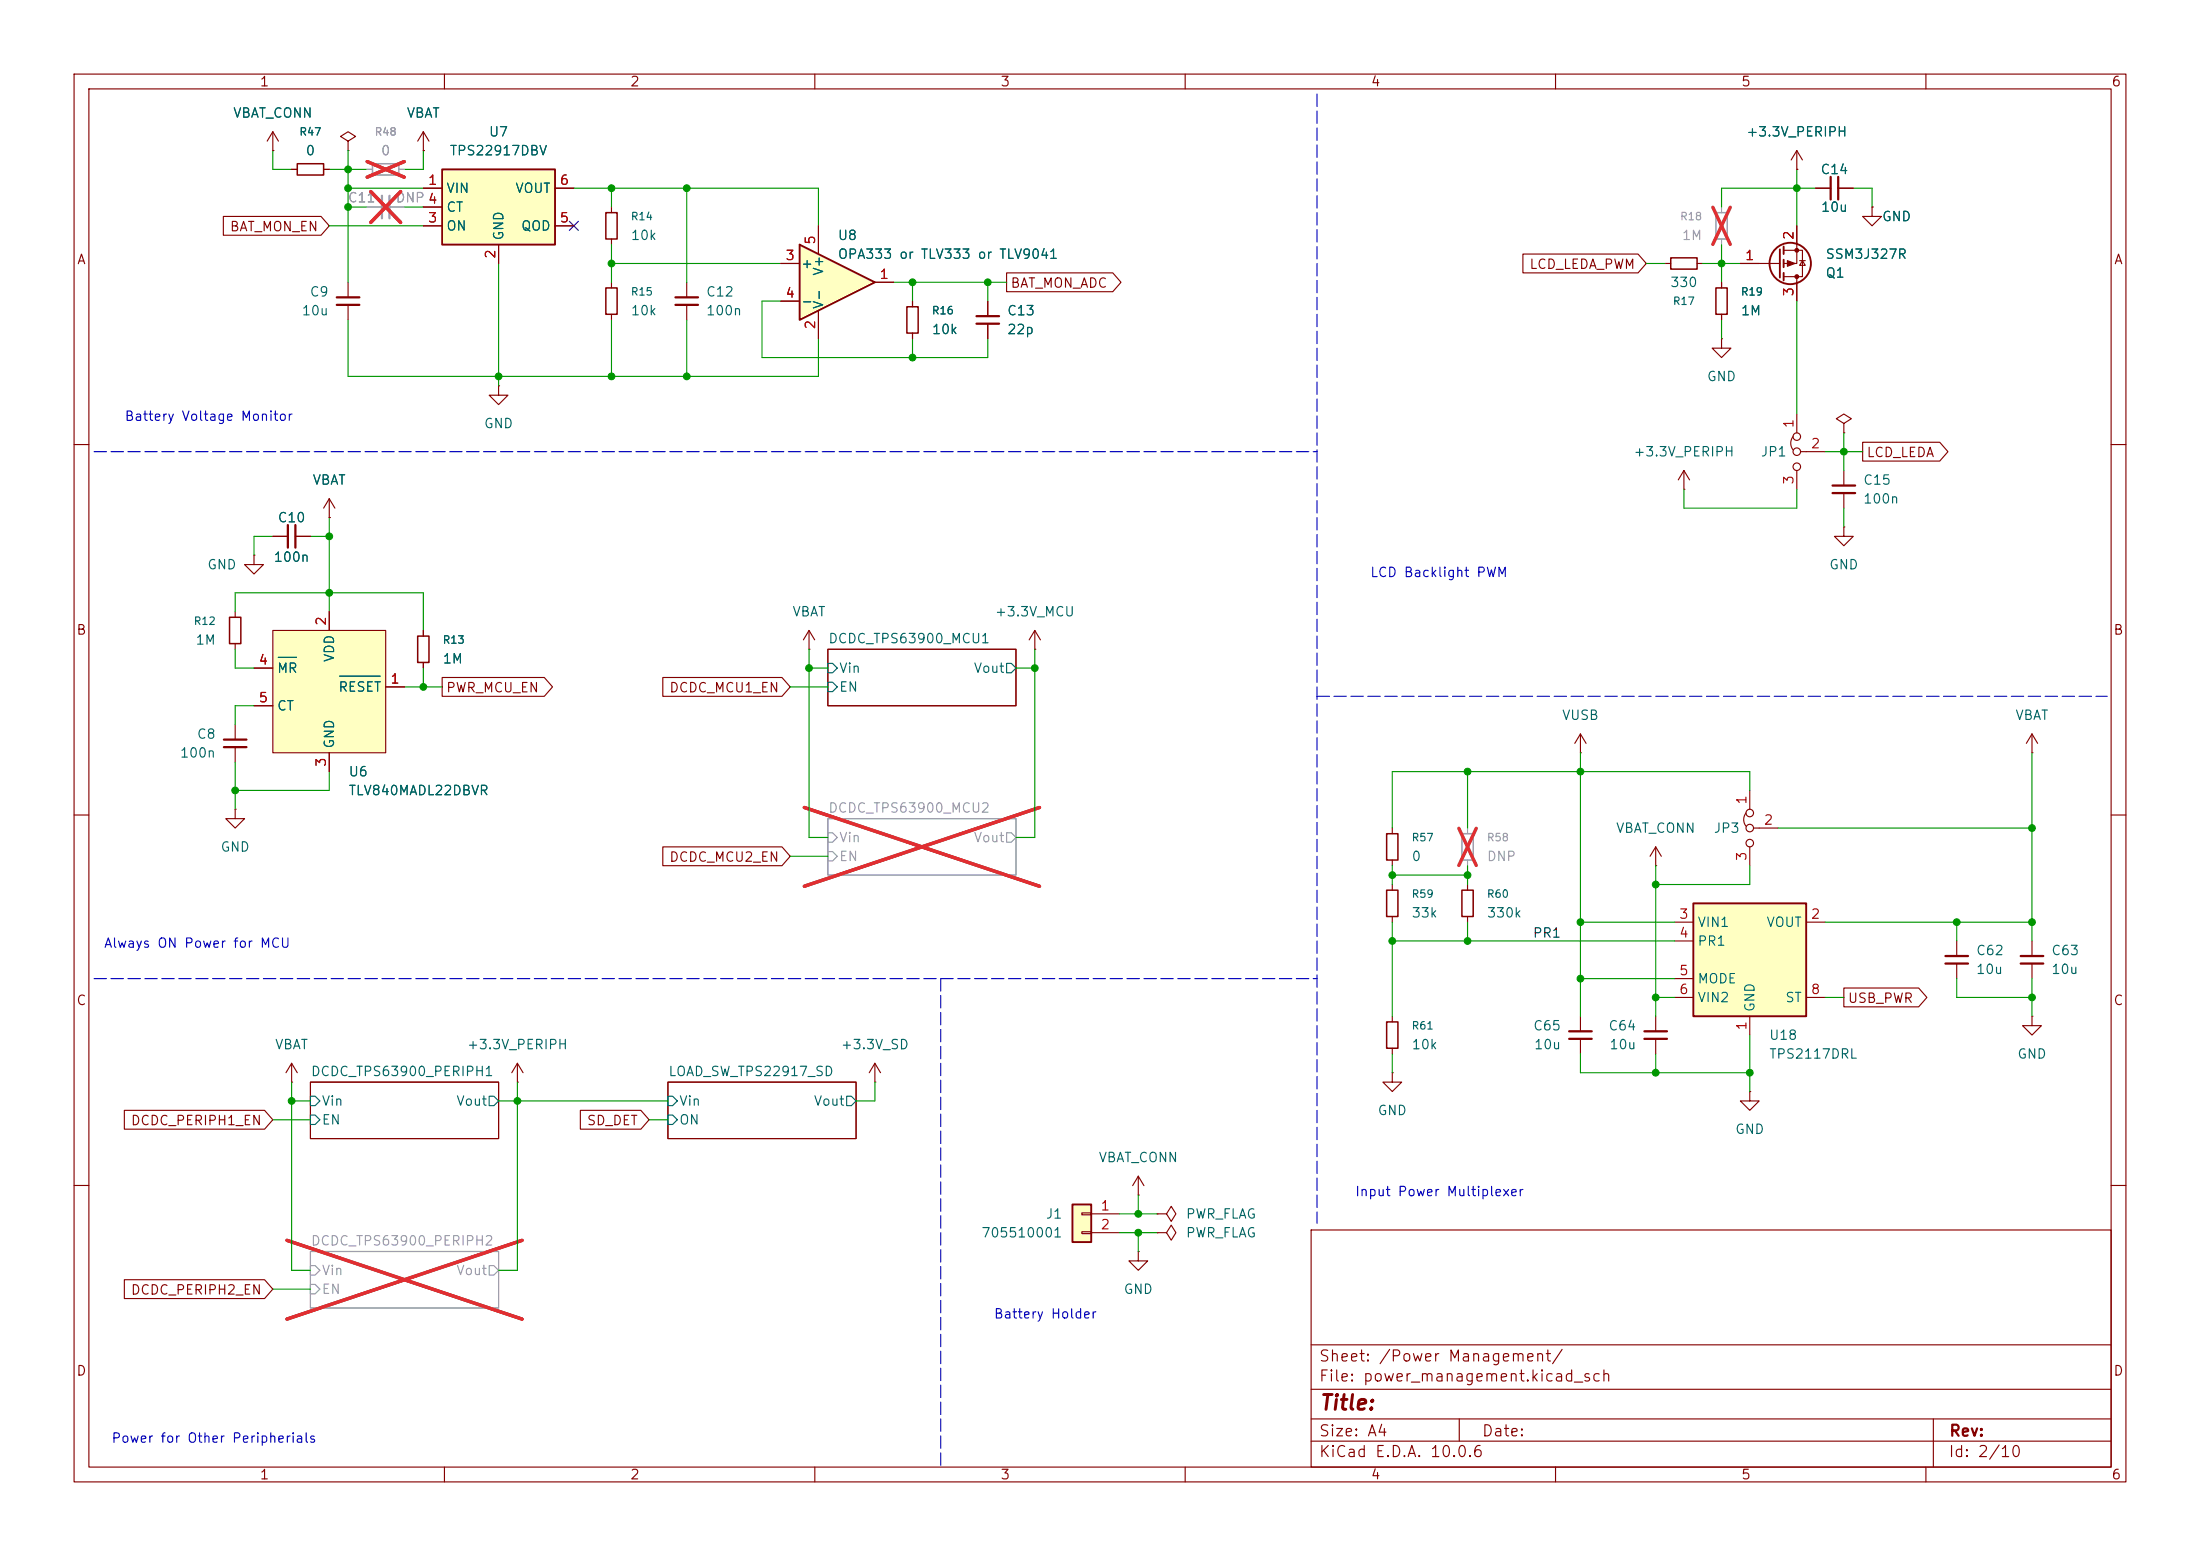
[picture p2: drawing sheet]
<svg xmlns="http://www.w3.org/2000/svg" width="297mm" height="210mm" viewBox="0 0 297 210" stroke-linecap="round" stroke-linejoin="round" font-family="sans-serif">
<g fill="none" stroke="#840000" stroke-width=".15">
<path d="M10 10h277v190h-277zM12 12h273v186h-273zM60 10v2M110 10v2M160 10v2M210 10v2M260 10v2M47 38.1v2M47 41.1v2.1M248.9 57.2l1-.7-1-.6-1 .6 1 .7v1.2M248.9 58.4h.1M10 60h2"/>
<path d="M285 60h2M111.8 87.6h25.4v7.7h-25.4zM10 110h2M285 110h2M41.9 146.1h25.4v7.6h-25.4zM90.2 146.1h25.4v7.6h-25.4zM10 160h2M177 166h108v32h-108zM285 160h2M60 198v2M110 198v2M160 198v2"/>
<path d="M177 194.5h108M177 191.5h108M177 187.5h108M177 181.5h108M197 191.5v3M210 198v2M260 198v2M261 191.5v6.5"/>
</g>
<path d="M111.8 110.5h25.4v7.6h-25.4zM41.9 168.9h25.4v7.6h-25.4z" fill="none" stroke="#a1a1a1" stroke-width=".15"/>
<path d="M108.6 109l31.7 10.6M140.3 109l-31.7 10.6M38.7 167.4l31.8 10.6M70.5 167.4l-31.8 10.6" fill="none" stroke="#e12e31" stroke-width=".46"/>
<path d="M111.8 92.1h.6l.6 .6-.6 .6h-.6zM111.8 89.5h.6l.6 .7-.6 .6h-.6zM135.9 89.5h.6l.7 .7-.7 .6h-.6zM41.9 150.5h.6l.7 .6-.7 .7h-.6zM41.9 148h.6l.7 .6-.7 .6h-.6zM66 148h.7l.6 .6-.6 .6h-.7zM90.2 148h.6l.6 .6-.6 .6h-.6zM90.2 150.5h.6l.6 .6-.6 .7h-.6zM114.3 148h.6l.7 .6-.7 .6h-.6z" fill="none" stroke="#006464" stroke-width=".15"/>
<path d="M111.8 114.9h.6l.6 .7-.6 .6h-.6zM111.8 112.4h.6l.6 .6-.6 .7h-.6zM135.9 112.4h.6l.7 .6-.7 .7h-.6zM41.9 173.4h.6l.7 .6-.7 .6h-.6zM41.9 170.8h.6l.7 .7-.7 .6h-.6zM66 170.8h.7l.6 .7-.6 .6h-.7z" fill="none" stroke="#989898" stroke-width=".15"/>
<path d="M45.5 40.1h3M45.5 41.1h3" fill="none" stroke="#840000" stroke-width=".3"/>
<path d="M107.9 33l10.2 5.1-10.2 5.1z" fill="#ffffc2"/>
<g fill="none" stroke="#840000" stroke-width=".25">
<path d="M107.9 33l10.2 5.1-10.2 5.1zM240.3 33.7v3.8M240.8 33.3v1M240.8 35.1v1M240.8 36.8v1"/>
<circle cx="241.7" cy="35.6" r="2.79"/>
</g>
<g fill="none" stroke="#840000" stroke-width=".15">
<path d="M47 19.1l1-.7-1-.6-1 .6 1 .7v1.2M39.4 22.9h.7M43.7 22.9h.7M47 20.3h.1M105.4 35.6h2.5M110.5 30.5v3.8M118.1 38.1h2.5M224.8 35.6h.8M229.1 35.6h.8M232.4 38.1v.8M234.9 35.6h5.4M240.8 33.8h2.5v3.5h-2.5"/>
<path d="M242.6 22.9h.1M242.6 30.5v5.1h-1.8M242.6 20.3l-.8 1.3M242.6 20.3l.7 1.3M242.6 20.3v2.6M242.6 37.3v3.3M243 35.2h.7M243.3 35.2l.4 .6h-.7zM245.1 25.4h2M248.2 25.4h2M252.7 27.9v1.3h1.3l-1.3 1.3-1.2-1.3h1.2M252.7 27.9h.1"/>
<path d="M105.4 40.6h2.5M110.5 41.9v3.8M232.4 45.7v1.3h1.3l-1.3 1.3-1.3-1.3h1.3M232.4 45.7h.1M232.4 42.4v.8M242.1 58.9a1.44 1.44 0 0 0 0 1.8M242.6 55.9v2.5M44.4 69.9h.1M44.4 67.3l-.7 1.3M44.4 67.3l.8 1.3M44.4 67.3v2.6M227.3 66h.1"/>
<path d="M227.3 63.5l-.7 1.3M227.3 63.5l.8 1.3M227.3 63.5v2.5M242.6 63.5v2.5M243.1 61h3.3M248.9 71.1v1.3h1.3l-1.3 1.3-1.3-1.3h1.3M248.9 71.1h.1M248.9 63.5v2M248.9 66.5v2.1M139.7 87.6h.1M139.7 85.1l-.8 1.3M139.7 85.1l.8 1.3"/>
<path d="M139.7 85.1v2.5M188 111.8v.7M188 116.1v.7M188 119.4v.7M223.5 116.8h.1M223.5 114.3l-.7 1.3M223.5 114.3l.8 1.3M223.5 114.3v2.5M188 123.7v.8M188 137.2v.7M118.1 146.1h.1M118.1 143.5l-.8 1.3"/>
<path d="M118.1 143.5l.8 1.3M118.1 143.5v2.6M153.7 158.8l-.8 1.2M153.7 158.8l.7 1.2M153.7 158.8v2.5M188 144.8v1.3h1.2l-1.2 1.2-1.3-1.2h1.3M188 144.8h.1M188 141.5v.7M153.7 161.3h.1M153.7 168.9v1.3h1.2l-1.2 1.3-1.3-1.3h1.3M153.7 168.9h.1M156.2 163.8h1.3l.6-1 .6 1-.6 1-.6-1"/>
<path d="M156.2 163.8h.1M156.2 166.4h1.3l.6-1 .6 1-.6 1-.6-1M156.2 166.4h.1"/>
<circle cx="242.6" cy="58.9" r=".51"/>
<circle cx="242.6" cy="63" r=".51"/>
<circle cx="242.6" cy="61" r=".51"/>
</g>
<path d="M50.3 22.1h3.5v1.5h-3.5zM231.6 28.7h1.6v3.6h-1.6z" fill="none" stroke="#a1a1a1" stroke-width=".2"/>
<path d="M49.5 22.9h.8M49.5 27.9h2.1M52.6 27.9h2M53.8 22.9h.8M232.4 27.9v.8M232.4 32.3v.7" fill="none" stroke="#a1a1a1" stroke-width=".15"/>
<path d="M49.6 21.8l5 2.1M50.1 25.9l4 4.1M54.1 25.9l-4 4.1M54.6 21.8l-5 2.1M231.2 28l2.4 5M233.6 28l-2.4 5" fill="none" stroke="#e12e31" stroke-width=".46"/>
<path d="M247.1 23.9v3M248.2 23.9v3M247.4 65.5h3M247.4 66.5h3" fill="none" stroke="#840000" stroke-width=".3"/>
<path d="M40.1 22.1h3.6v1.5h-3.6zM225.6 34.8h3.5v1.5h-3.5zM231.6 38.9h1.6v3.5h-1.6zM187.2 112.5h1.5v3.6h-1.5zM187.2 120.1h1.5v3.6h-1.5zM187.2 137.9h1.5v3.6h-1.5z" fill="none" stroke="#840000" stroke-width=".2"/>
<g fill="#840000" stroke="#840000" stroke-width=".15">
<path d="M241.3 35.2l1 .4-1 .3z"/>
<circle cx="242.6" cy="37.3" r=".25"/>
<circle cx="242.6" cy="33.8" r=".25"/>
</g>
<path d="M51.6 26.4v3.1M52.6 26.4v3.1" fill="none" stroke="#a1a1a1" stroke-width=".3"/>
<path d="M144.8 162.6h2.5v5h-2.5z" fill="#ffffc2"/>
<path d="M144.8 162.6h2.5v5h-2.5z" fill="none" stroke="#840000" stroke-width=".25"/>
<g fill="none" stroke="#840000" stroke-width=".15">
<path d="M82.5 27.9v.8M82.5 32.3v.7M82.5 38.1v.8M92.7 38.1v2M67.3 52.1v1.2h1.3l-1.3 1.3-1.3-1.3h1.3M67.3 52.1h.1M82.5 42.4v.8M92.7 41.1v2.1M34.3 74.9v1.3h1.3l-1.3 1.3-1.3-1.3h1.3M34.3 74.9h.1M31.7 82.6v.7M31.7 86.9v.7"/>
<path d="M57.1 85.1v.8M57.1 89.4v.8M198.1 119.4v.7M198.1 123.7v.8M146 163.7h1.3v.3h-1.3zM146 166.2h1.3v.3h-1.3zM147.3 163.8h3.8M147.3 166.4h3.8"/>
</g>
<path d="M81.8 28.7h1.5v3.6h-1.5zM81.8 38.9h1.5v3.5h-1.5zM31 83.3h1.5v3.6h-1.5zM56.4 85.9h1.5v3.5h-1.5zM197.4 120.1h1.5v3.6h-1.5z" fill="none" stroke="#840000" stroke-width=".2"/>
<path d="M197.4 112.5h1.5v3.6h-1.5z" fill="none" stroke="#a1a1a1" stroke-width=".2"/>
<path d="M198.1 111.8v.7M198.1 116.1v.7" fill="none" stroke="#a1a1a1" stroke-width=".15"/>
<path d="M196.9 111.8l2.4 5M199.3 111.8l-2.4 5" fill="none" stroke="#e12e31" stroke-width=".46"/>
<path d="M91.2 40.1h3M91.2 41.1h3" fill="none" stroke="#840000" stroke-width=".3"/>
<path d="M36.8 85.1h15.3v16.5h-15.3z" fill="#ffffc2"/>
<g fill="none" stroke="#840000" stroke-width=".15">
<path d="M36.8 17.8l-.7 1.3M36.8 17.8l.8 1.3M36.8 17.8v2.5M57.1 17.8l-.7 1.3M57.1 17.8l.8 1.3M57.1 17.8v2.5M36.8 20.3h.1M57.1 20.3h.1M34.3 90.2h2.5M34.3 95.3h2.5M36.8 85.1h15.3v16.5h-15.3zM44.4 82.6v2.5"/>
<path d="M52.1 92.7h2.5M44.4 101.6v2.5"/>
</g>
<path d="M37.6 88.7h2.4M45.8 91.3h5.5" fill="none" stroke="#006464" stroke-width=".15"/>
<path d="M59.7 22.9h15.2v10.1h-15.2z" fill="#ffffc2"/>
<path d="M59.7 22.9h15.2v10.1h-15.2z" fill="none" stroke="#840000" stroke-width=".25"/>
<g fill="none" stroke="#840000" stroke-width=".15">
<path d="M57.1 25.4h2.6M57.1 30.5h2.6M57.1 27.9h2.6M67.3 33v2.6M74.9 25.4h2.6M74.9 30.5h2.6M133.3 40.6v2.1M133.3 43.7v2M36.8 72.4h2.1M39.9 72.4h2M31.7 97.8v2M31.7 109.2v1.3h1.3l-1.3 1.3-1.2-1.3h1.2"/>
<path d="M31.7 109.2h.1M31.7 100.8v2.1M213.4 137.2v2M264.2 127v2M264.2 130v2.1M274.3 137.2v1.2h1.3l-1.3 1.3-1.3-1.3h1.3M274.3 137.2h.1M274.3 127v2M274.3 130v2.1M39.4 146.1h.1M39.4 143.5l-.8 1.3M39.4 143.5l.7 1.3"/>
<path d="M39.4 143.5v2.6M69.8 146.1h.1M69.8 143.5l-.7 1.3M69.8 143.5l.8 1.3M69.8 143.5v2.6M213.4 140.2v2"/>
</g>
<path d="M131.8 42.7h3.1M131.8 43.7h3.1M38.9 70.9v3M39.9 70.9v3M30.2 99.8h3.1M30.2 100.8h3.1M211.8 139.2h3.1M262.6 129h3.1M262.6 130h3.1M272.8 129h3M272.8 130h3M211.8 140.2h3.1" fill="none" stroke="#840000" stroke-width=".3"/>
<path d="M228.6 121.9h15.2v15.3h-15.2z" fill="#ffffc2"/>
<path d="M228.6 121.9h15.2v15.3h-15.2z" fill="none" stroke="#840000" stroke-width=".25"/>
<g fill="none" stroke="#840000" stroke-width=".15">
<path d="M30.2 29.2h13.1l1.1 1.3-1.1 1.3h-13.1zM36.8 20.3h.1M39.4 22.9h.7M43.7 22.9h.7M57.1 20.3h.1M57.1 25.4h2.6M57.1 30.5h2.6M57.1 27.9h2.6M67.3 33v2.6M74.9 25.4h2.6M74.9 30.5h2.6M105.4 35.6h2.5"/>
<path d="M110.5 30.5v3.8M118.1 38.1h2.5M135.9 36.8h14.3l1.1 1.3-1.1 1.3h-14.3zM205.6 34.3h15.5l1.1 1.3-1.1 1.2h-15.5zM232.4 38.1v.8M234.9 35.6h2.6M242.6 22.9h.1M242.6 30.5v2.5M242.6 38.1v2.5M245.1 25.4h2M248.2 25.4h2M252.7 27.9h.1"/>
<path d="M105.4 40.6h2.5M110.5 41.9v3.8M123.2 40.6v.8M123.2 45v.7M133.3 40.6v2.1M133.3 43.7v2M232.4 42.4v.8M251.5 59.7h10.4l1.1 1.3-1.1 1.2h-10.4zM36.8 72.4h2.1M39.9 72.4h2M44.4 69.9h.1M34.3 90.2h2.5"/>
<path d="M34.3 95.3h2.5M44.4 82.6v2.5M52.1 92.7h2.5M57.1 85.1v.8M57.1 89.4v.8M59.7 91.4h13.8l1.1 1.3-1.1 1.3h-13.8zM89.5 91.4h16.1l1.1 1.3-1.1 1.3h-16.1zM109.2 87.6h.1M109.2 85.1l-.7 1.3M109.2 85.1l.8 1.3M109.2 85.1v2.5M213.4 99.1l-.8 1.2"/>
<path d="M213.4 99.1l.7 1.2M213.4 99.1v2.5M274.3 99.1l-.7 1.2M274.3 99.1l.8 1.2M274.3 99.1v2.5M44.4 101.6v2.5M89.5 114.3h16.1l1.1 1.3-1.1 1.2h-16.1zM213.4 101.6h.1M235.7 109.7a1.44 1.44 0 0 0 0 1.8M236.2 106.7v2.5M236.2 114.3v2.5M236.7 111.8h3.3"/>
<path d="M274.3 101.6h.1M223.5 137.2v2M226.1 124.5h2.5M226.1 127h2.5M226.1 132.1h2.5M226.1 134.6h2.5M236.2 137.2v2.5M243.8 124.5h2.6M243.8 134.6h2.6M248.9 133.3h10.1l1.1 1.3-1.1 1.3h-10.1zM16.8 149.9h18.9l1.1 1.2-1.1 1.3h-18.9zM78.4 149.9h8.1l1.1 1.2-1.1 1.3h-8.1z"/>
<path d="M223.5 140.2v2M236.2 147.3v1.3h1.3l-1.3 1.3-1.3-1.3h1.3M236.2 147.3h.1M16.8 172.7h18.9l1.1 1.3-1.1 1.3h-18.9z"/>
<circle cx="236.2" cy="111.8" r=".51"/>
<circle cx="236.2" cy="109.7" r=".51"/>
<circle cx="236.2" cy="113.8" r=".51"/>
</g>
<path d="M122.4 41.4h1.6v3.6h-1.6z" fill="none" stroke="#840000" stroke-width=".2"/>
<path d="M222 139.2h3M222 140.2h3" fill="none" stroke="#840000" stroke-width=".3"/>
<path d="M177.8 12.7v152.4M12.7 61h165.1M177.8 94h106.7M12.7 132.1h165.1M127 132.1v66" fill="none" stroke="#0000c2" stroke-width=".15" stroke-dasharray="1.7 .6"/>
<g fill="none" stroke="#009600" stroke-width=".15">
<path d="M36.8 20.3v2.6h2.6M44.4 22.9h5.1M44.4 30.5h12.7M47 25.4h10.1M47 20.3v17.8M47 27.9h2.5M54.6 27.9h2.5M57.1 20.3v2.6h-2.5M67.3 35.6v16.5M77.5 25.4h33v5.1M82.5 35.6h22.9M82.5 25.4v2.5"/>
<path d="M82.5 33v5.1M92.7 25.4v12.7M120.6 38.1h15.3M123.2 38.1v2.5M133.3 38.1v2.5M222.2 35.6h2.6M229.9 35.6h5M232.4 33v5.1M242.6 22.9v7.6M245.1 25.4h-12.7v2.5M250.2 25.4h2.5v2.5M47 43.2v7.6h63.5v-5.1"/>
<path d="M82.5 43.2v7.6M92.7 43.2v7.6M105.4 40.6h-2.5v7.7h30.4v-2.6M123.2 45.7v2.6M232.4 43.2v2.5M242.6 40.6v15.3M248.9 58.4v5.1M36.8 72.4h-2.5v2.5M41.9 72.4h2.5M44.4 69.9v12.7M227.3 66v2.6h15.3v-2.6M246.4 61h5.1"/>
<path d="M248.9 68.6v2.5M31.7 82.6v-2.6h25.4v5.1M31.7 87.6v2.6h2.6M34.3 95.3h-2.6v2.5M54.6 92.7h5.1M57.1 90.2v2.5M106.7 92.7h5.1M109.2 87.6v25.4h2.6M109.2 90.2h2.6M137.2 90.2h2.5M139.7 87.6v25.4h-2.5M31.7 102.9v6.3"/>
<path d="M44.4 104.1v2.6h-12.7M106.7 115.6h5.1M188 116.8v2.6M188 118.1h10.1M198.1 104.1v7.7M198.1 116.8v2.6M213.4 101.6v35.6M223.5 116.8v20.4M236.2 106.7v-2.6h-48.2v7.7M236.2 116.8v2.6h-12.7M240 111.8h34.3M274.3 101.6v25.4"/>
<path d="M188 124.5v12.7M188 127h38.1M198.1 124.5v2.5M213.4 124.5h12.7M213.4 132.1h12.7M223.5 134.6h2.6M236.2 139.7v7.6M246.4 134.6h2.5M246.4 124.5h27.9M264.2 132.1v2.5h10.1M264.2 124.5v2.5M274.3 132.1v5.1"/>
<path d="M36.8 151.1h5.1M39.4 146.1v25.4h2.5M39.4 148.6h2.5M67.3 148.6h22.9M69.8 146.1v25.4h-2.5M87.6 151.1h2.6M118.1 146.1v2.5h-2.5M188 142.2v2.6M213.4 142.2v2.6h22.8M223.5 142.2v2.6M36.8 174h5.1M151.1 166.4h5.1"/>
<path d="M151.1 163.8h5.1M153.7 161.3v2.5M153.7 166.4v2.5"/>
</g>
<path d="M76.9 29.9l1.2 1.2M78.1 29.9l-1.2 1.2" fill="none" stroke="#000084" stroke-width=".15"/>
<path d="M49.5 27.9h2.1M49.5 22.9h.8M52.6 27.9h2M53.8 22.9h.8" fill="none" stroke="#a1a1a1" stroke-width=".15"/>
<path d="M49.6 21.8l5 2.1M50.1 25.9l4 4.1M54.1 25.9l-4 4.1M54.6 21.8l-5 2.1" fill="none" stroke="#e12e31" stroke-width=".46"/>
<path d="M37.6 88.7h2.4M45.8 91.3h5.5" fill="none" stroke="#006464" stroke-width=".15"/>
<g fill="#009600" stroke="#009600" stroke-width=".14">
<circle cx="39.4" cy="148.6" r=".46"/>
<circle cx="31.7" cy="106.7" r=".46"/>
<circle cx="57.1" cy="92.7" r=".46"/>
<circle cx="69.8" cy="148.6" r=".46"/>
<circle cx="139.7" cy="90.2" r=".46"/>
<circle cx="123.2" cy="48.3" r=".46"/>
<circle cx="123.2" cy="38.1" r=".46"/>
<circle cx="133.3" cy="38.1" r=".46"/>
<circle cx="47" cy="22.9" r=".46"/>
<circle cx="47" cy="25.4" r=".46"/>
<circle cx="47" cy="27.9" r=".46"/>
<circle cx="44.4" cy="72.4" r=".46"/>
<circle cx="109.2" cy="90.2" r=".46"/>
<circle cx="44.4" cy="80" r=".46"/>
<circle cx="67.3" cy="50.8" r=".46"/>
<circle cx="82.5" cy="50.8" r=".46"/>
<circle cx="92.7" cy="50.8" r=".46"/>
<circle cx="92.7" cy="25.4" r=".46"/>
<circle cx="82.5" cy="35.6" r=".46"/>
<circle cx="82.5" cy="25.4" r=".46"/>
<circle cx="188" cy="127" r=".46"/>
<circle cx="198.1" cy="127" r=".46"/>
<circle cx="153.7" cy="163.8" r=".46"/>
<circle cx="153.7" cy="166.4" r=".46"/>
<circle cx="188" cy="118.1" r=".46"/>
<circle cx="213.4" cy="124.5" r=".46"/>
<circle cx="198.1" cy="118.1" r=".46"/>
<circle cx="213.4" cy="104.1" r=".46"/>
<circle cx="198.1" cy="104.1" r=".46"/>
<circle cx="248.9" cy="61" r=".46"/>
<circle cx="232.4" cy="35.6" r=".46"/>
<circle cx="242.6" cy="25.4" r=".46"/>
<circle cx="223.5" cy="119.4" r=".46"/>
<circle cx="223.5" cy="144.8" r=".46"/>
<circle cx="223.5" cy="134.6" r=".46"/>
<circle cx="213.4" cy="132.1" r=".46"/>
<circle cx="236.2" cy="144.8" r=".46"/>
<circle cx="264.2" cy="124.5" r=".46"/>
<circle cx="274.3" cy="124.5" r=".46"/>
<circle cx="274.3" cy="111.8" r=".46"/>
<circle cx="274.3" cy="134.6" r=".46"/>
</g>
<text font-size="2" fill="#840000" x="178" y="190.8">Title:</text>
<g font-size="1.5" fill="#840000">
<text x="178" y="184.1">Sheet: /Power Management/</text>
<text x="178" y="186.8">File: power_management.kicad_sch</text>
<text x="178" y="197">KiCad E.D.A. 10.0.6</text>
<text x="178" y="194.2">Size: A4</text>
<text x="200" y="194.2">Date:</text>
<text x="263" y="197">Id: 2/10</text>
<text x="263" y="194.2">Rev:</text>
</g>
<g font-size="1.3" fill="#840000">
<text x="35" y="12">1</text>
<text x="85" y="12">2</text>
<text x="135" y="12">3</text>
<text x="185" y="12">4</text>
<text x="235" y="12">5</text>
<text x="285" y="12">6</text>
<text x="10.3" y="36">A</text>
<text x="30.9" y="31.5">BAT_MON_EN</text>
<text x="285.3" y="36">A</text>
<text x="136.3" y="39.2">BAT_MON_ADC</text>
<text x="206.4" y="36.6">LCD_LEDA_PWM</text>
<text x="251.9" y="62">LCD_LEDA</text>
<text x="10.2" y="86">B</text>
<text x="285.2" y="86">B</text>
<text x="60.1" y="93.8">PWR_MCU_EN</text>
<text x="90.3" y="93.8">DCDC_MCU1_EN</text>
<text x="90.3" y="116.6">DCDC_MCU2_EN</text>
<text x="10.2" y="136">C</text>
<text x="249.4" y="135.7">USB_PWR</text>
<text x="285.2" y="136">C</text>
<text x="17.6" y="152.2">DCDC_PERIPH1_EN</text>
<text x="79.1" y="152.2">SD_DET</text>
<text x="17.6" y="175">DCDC_PERIPH2_EN</text>
<text x="10.2" y="186">D</text>
<text x="285.2" y="186">D</text>
<text x="35" y="200">1</text>
<text x="85" y="200">2</text>
<text x="135" y="200">3</text>
<text x="185" y="200">4</text>
<text x="235" y="200">5</text>
<text x="285" y="200">6</text>
</g>
<g font-size="1.3" fill="#006464">
<text x="31.4" y="16.2">VBAT_CONN</text>
<text x="54.8" y="16.2">VBAT</text>
<text x="41.2" y="21.3">0</text>
<text x="60.6" y="21.3">TPS22917DBV</text>
<text x="65.9" y="18.7">U7</text>
<text x="235.7" y="18.7">+3.3V_PERIPH</text>
<text x="245.7" y="23.8">C14</text>
<text x="60.2" y="26.4">VIN</text>
<text x="60.2" y="28.9">CT</text>
<text x="69.5" y="26.4">VOUT</text>
<text x="245.7" y="28.9">10u</text>
<text x="60.2" y="31.4">ON</text>
<text x="68.3" y="32.5" transform="rotate(-90 68.3 32.5)">GND</text>
<text x="70.3" y="31.4">QOD</text>
<text x="85.1" y="32.7">10k</text>
<text x="113" y="32.7">U8</text>
<text x="113" y="35.3">OPA333 or TLV333 or TLV9041</text>
<text x="246.4" y="35.3">SSM3J327R</text>
<text x="254" y="30.2">GND</text>
<text x="41.7" y="40.3">C9</text>
<text x="95.2" y="40.3">C12</text>
<text x="108.1" y="36.5">+</text>
<text x="108.1" y="41.6">-</text>
<text x="111.5" y="41.8" transform="rotate(-90 111.5 41.8)">V-</text>
<text x="111.5" y="37.3" transform="rotate(-90 111.5 37.3)">V+</text>
<text x="225.4" y="39.1">330</text>
<text x="246.4" y="37.8">Q1</text>
<text x="40.6" y="42.9">10u</text>
<text x="85.1" y="42.9">10k</text>
<text x="95.2" y="42.9">100n</text>
<text x="125.7" y="45.4">10k</text>
<text x="135.9" y="42.9">C13</text>
<text x="135.9" y="45.4">22p</text>
<text x="234.9" y="42.9">1M</text>
<text x="230.3" y="51.8">GND</text>
<text x="65.2" y="58.1">GND</text>
<text x="42.1" y="65.7">VBAT</text>
<text x="220.4" y="61.9">+3.3V_PERIPH</text>
<text x="237.6" y="61.9">JP1</text>
<text x="251.4" y="65.7">C15</text>
<text x="37.4" y="70.8">C10</text>
<text x="251.4" y="68.3">100n</text>
<text x="27.9" y="77.2">GND</text>
<text x="36.9" y="76.1">100n</text>
<text x="246.9" y="77.2">GND</text>
<text x="106.9" y="83.5">VBAT</text>
<text x="134.2" y="83.5">+3.3V_MCU</text>
<text x="26.3" y="87.3">1M</text>
<text x="45.4" y="89.5" transform="rotate(-90 45.4 89.5)">VDD</text>
<text x="59.7" y="89.9">1M</text>
<text x="111.7" y="87.1">DCDC_TPS63900_MCU1</text>
<text x="37.3" y="91.1">MR</text>
<text x="45.6" y="93.7">RESET</text>
<text x="113.2" y="93.7">EN</text>
<text x="113.2" y="91.1">Vin</text>
<text x="131.4" y="91.1">Vout</text>
<text x="26.5" y="100">C8</text>
<text x="37.3" y="96.2">CT</text>
<text x="45.4" y="101.1" transform="rotate(-90 45.4 101.1)">GND</text>
<text x="210.8" y="97.5">VUSB</text>
<text x="272" y="97.5">VBAT</text>
<text x="24.2" y="102.6">100n</text>
<text x="47" y="105.1">U6</text>
<text x="47" y="107.6">TLV840MADL22DBVR</text>
<text x="218.1" y="112.7">VBAT_CONN</text>
<text x="231.3" y="112.7">JP3</text>
<text x="29.7" y="115.3">GND</text>
<text x="190.5" y="116.5">0</text>
<text x="190.5" y="124.2">33k</text>
<text x="200.6" y="124.2">330k</text>
<text x="229.1" y="125.4">VIN1</text>
<text x="238.4" y="125.4">VOUT</text>
<text x="229.1" y="128">PR1</text>
<text x="266.7" y="129.2">C62</text>
<text x="266.7" y="131.8">10u</text>
<text x="276.8" y="129.2">C63</text>
<text x="276.8" y="131.8">10u</text>
<text x="229.1" y="133">MODE</text>
<text x="229.1" y="135.6">VIN2</text>
<text x="237.2" y="136.7" transform="rotate(-90 237.2 136.7)">GND</text>
<text x="240.9" y="135.6">ST</text>
<text x="37" y="141.9">VBAT</text>
<text x="62.9" y="141.9">+3.3V_PERIPH</text>
<text x="113.4" y="141.9">+3.3V_SD</text>
<text x="190.5" y="141.9">10k</text>
<text x="206.9" y="139.4">C65</text>
<text x="207" y="141.9">10u</text>
<text x="217.1" y="139.4">C64</text>
<text x="217.2" y="141.9">10u</text>
<text x="238.7" y="140.7">U18</text>
<text x="238.7" y="143.2">TPS2117DRL</text>
<text x="272.3" y="143.2">GND</text>
<text x="41.9" y="145.6">DCDC_TPS63900_PERIPH1</text>
<text x="43.3" y="149.6">Vin</text>
<text x="61.5" y="149.6">Vout</text>
<text x="90.1" y="145.6">LOAD_SW_TPS22917_SD</text>
<text x="91.6" y="149.6">Vin</text>
<text x="109.8" y="149.6">Vout</text>
<text x="43.3" y="152.1">EN</text>
<text x="91.6" y="152.1">ON</text>
<text x="185.9" y="150.8">GND</text>
<text x="234.2" y="153.4">GND</text>
<text x="148.2" y="157.2">VBAT_CONN</text>
<text x="132.4" y="167.3">705510001</text>
<text x="141.1" y="164.8">J1</text>
<text x="160" y="164.8">PWR_FLAG</text>
<text x="160" y="167.3">PWR_FLAG</text>
<text x="151.6" y="175">GND</text>
</g>
<g font-size="1.3" fill="#989898">
<text x="51.3" y="21.3">0</text>
<text x="46.9" y="27.6">C11</text>
<text x="53.3" y="27.6">DNP 4</text>
<text x="227" y="32.7">1M</text>
<text x="111.7" y="110">DCDC_TPS63900_MCU2</text>
<text x="113.2" y="114">Vin</text>
<text x="131.4" y="114">Vout</text>
<text x="113.2" y="116.5">EN</text>
<text x="200.6" y="116.5">DNP</text>
<text x="41.9" y="168.4">DCDC_TPS63900_PERIPH2</text>
<text x="43.3" y="172.4">Vin</text>
<text x="61.5" y="172.4">Vout</text>
<text x="43.3" y="175">EN</text>
</g>
<g font-size="1.3" fill="#a90000">
<text x="57.7" y="25.3">1</text>
<text x="75.5" y="25.3">6</text>
<text x="57.7" y="30.3">3</text>
<text x="67.2" y="35" transform="rotate(-90 67.2 35)">2</text>
<text x="75.5" y="30.3">5</text>
<text x="105.9" y="35.4">3</text>
<text x="110.4" y="33.1" transform="rotate(-90 110.4 33.1)">5</text>
<text x="235.5" y="35.4">1</text>
<text x="242.4" y="32.5" transform="rotate(-90 242.4 32.5)">2</text>
<text x="105.9" y="40.5">4</text>
<text x="118.6" y="38">1</text>
<text x="242.4" y="40.1" transform="rotate(-90 242.4 40.1)">3</text>
<text x="110.4" y="44.5" transform="rotate(-90 110.4 44.5)">2</text>
<text x="242.4" y="57.9" transform="rotate(-90 242.4 57.9)">1</text>
<text x="242.4" y="65.5" transform="rotate(-90 242.4 65.5)">3</text>
<text x="244.4" y="60.8">2</text>
<text x="44.3" y="84.6" transform="rotate(-90 44.3 84.6)">2</text>
<text x="34.8" y="90">4</text>
<text x="34.8" y="95.1">5</text>
<text x="52.6" y="92.6">1</text>
<text x="44.3" y="103.6" transform="rotate(-90 44.3 103.6)">3</text>
<text x="236.1" y="108.7" transform="rotate(-90 236.1 108.7)">1</text>
<text x="238" y="111.6">2</text>
<text x="236.1" y="116.3" transform="rotate(-90 236.1 116.3)">3</text>
<text x="226.6" y="124.3">3</text>
<text x="244.4" y="124.3">2</text>
<text x="226.6" y="126.9">4</text>
<text x="226.6" y="131.9">5</text>
<text x="226.6" y="134.5">6</text>
<text x="244.4" y="134.5">8</text>
<text x="236.1" y="139.2" transform="rotate(-90 236.1 139.2)">1</text>
<text x="148.5" y="163.7">1</text>
<text x="148.5" y="166.2">2</text>
</g>
<g font-size="1.3" fill="#0000c2">
<text x="16.7" y="57.1">Battery Voltage Monitor</text>
<text x="184.9" y="78.2">LCD Backlight PWM</text>
<text x="13.9" y="128.2">Always ON Power for MCU</text>
<text x="182.9" y="161.8">Input Power Multiplexer</text>
<text x="134.1" y="178.3">Battery Holder</text>
<text x="15" y="195">Power for Other Peripherials</text>
</g>
<text font-size="1.3" fill="#0f0f0f" x="206.8" y="126.9">PR1</text>
<g font-size="1" fill="#006464">
<text x="40.3" y="18.5">R47</text>
<text x="85.1" y="30">R14</text>
<text x="85.1" y="40.1">R15</text>
<text x="225.8" y="41.4">R17</text>
<text x="234.9" y="40.1">R19</text>
<text x="125.7" y="42.7">R16</text>
<text x="26.1" y="84.6">R12</text>
<text x="59.7" y="87.1">R13</text>
<text x="190.5" y="113.8">R57</text>
<text x="190.5" y="121.4">R59</text>
<text x="200.6" y="121.4">R60</text>
<text x="190.5" y="139.2">R61</text>
</g>
<g font-size="1" fill="#989898">
<text x="50.5" y="18.5">R48</text>
<text x="226.7" y="30">R18</text>
<text x="200.6" y="113.8">R58</text>
</g>
</svg>
